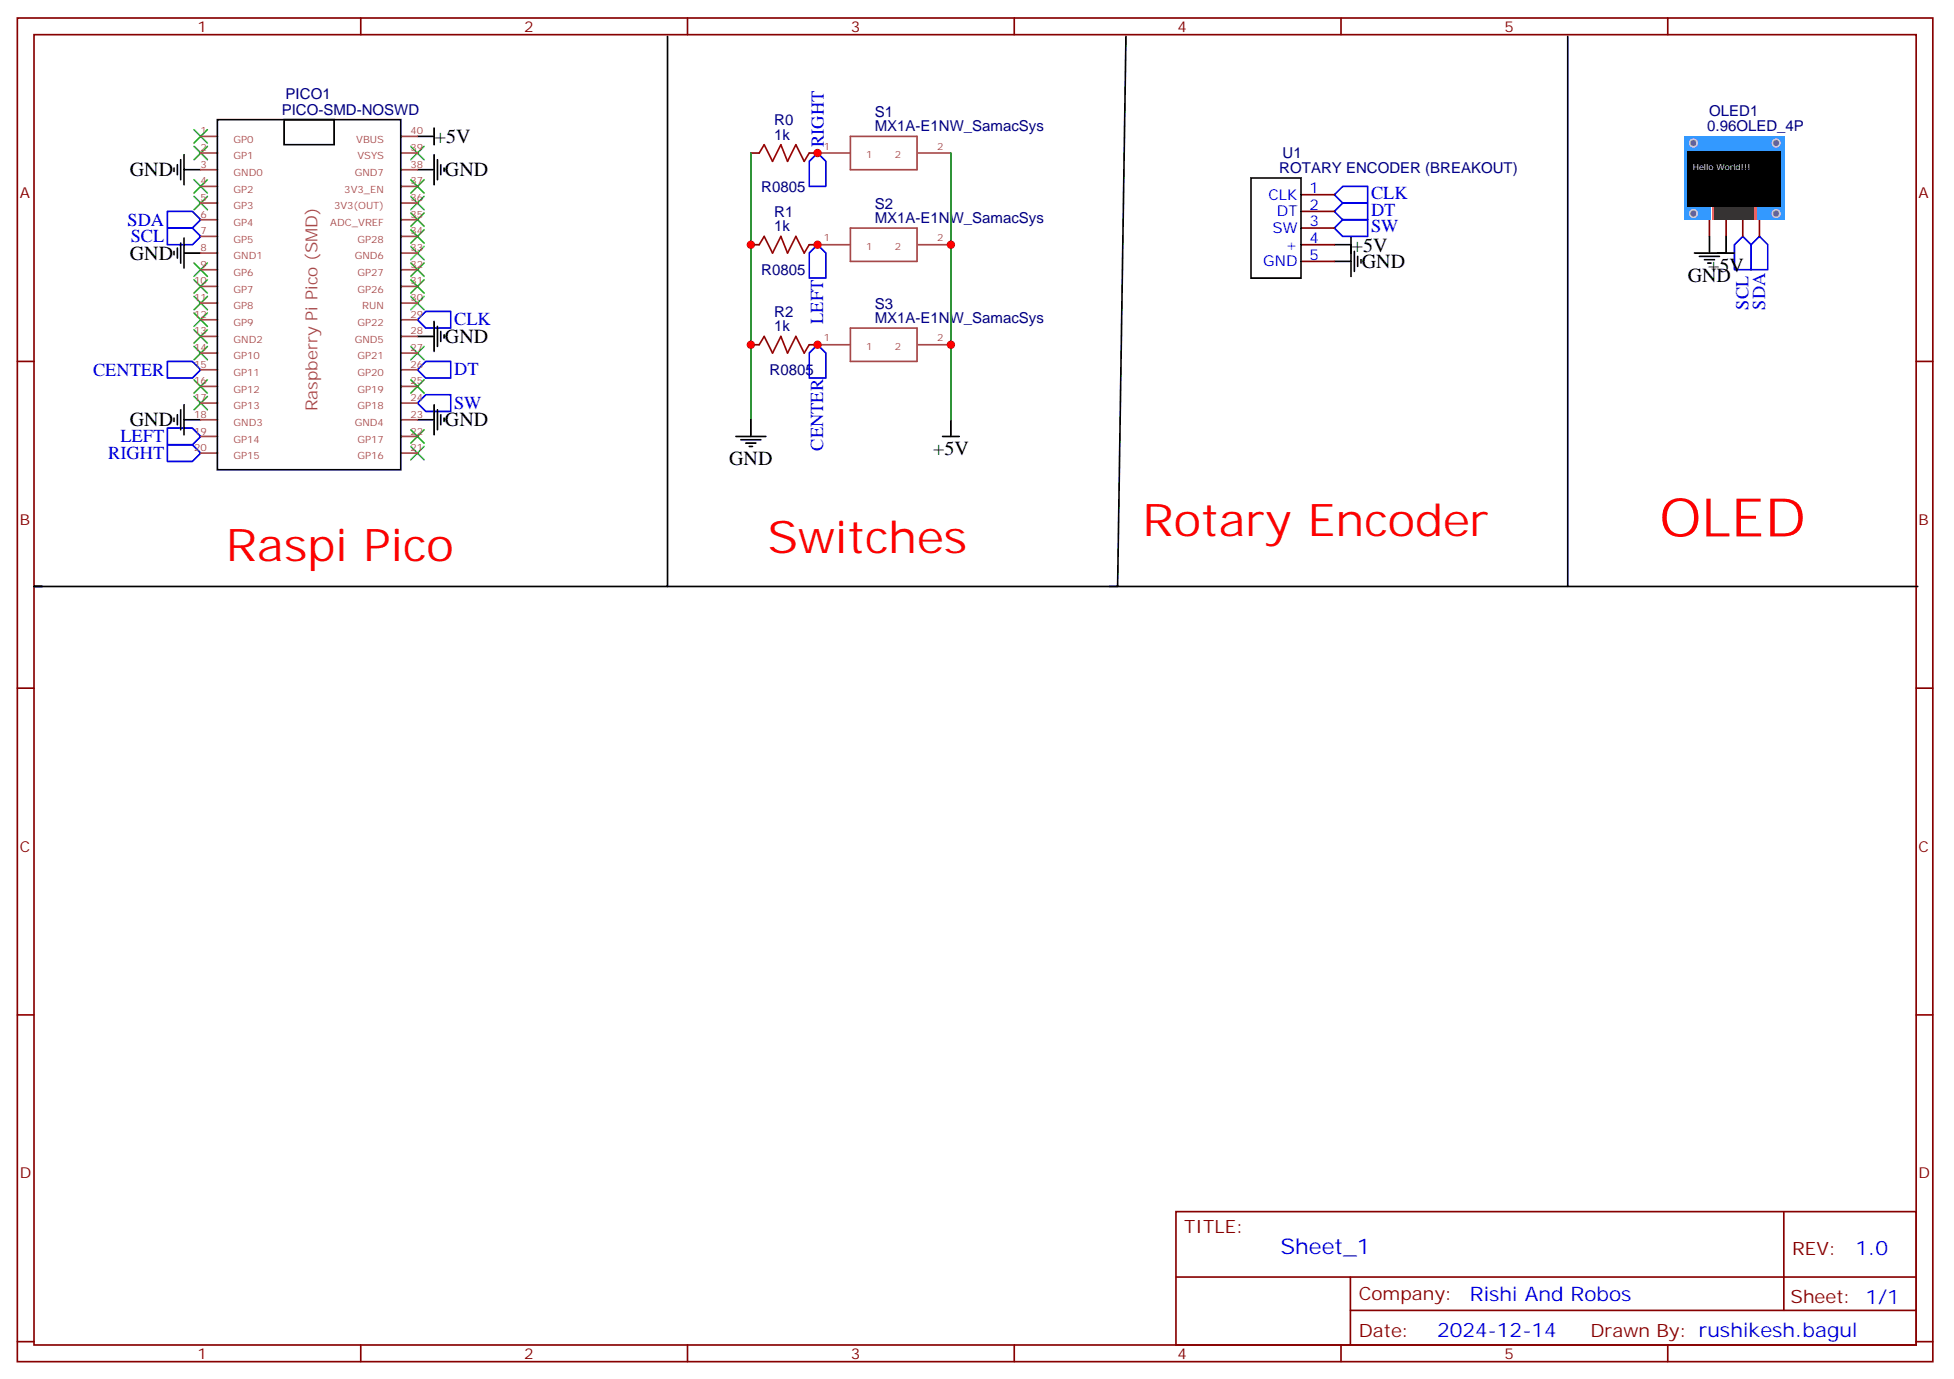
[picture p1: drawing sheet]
<svg xmlns="http://www.w3.org/2000/svg" width="413mm" height="292mm" viewBox="0 0 413 292" stroke-linecap="round" stroke-linejoin="round" font-family="sans-serif">
<g fill="none" stroke="#870000" stroke-width=".35">
<path d="M3.7 3.8h405.3v284.3h-405.3zM7.2 7.3h398.3v277.3h-398.3zM76.3 3.8v3.5M145.5 3.8v3.5M214.6 3.8v3.5M283.8 3.8v3.5M352.9 3.8v3.5M158.9 32.4h1.8M171.2 32.4h1.8M158.9 51.8h1.8M171.2 51.8h1.8M361.7 46.5v3.5"/>
<path d="M365.3 46.5v3.5M368.8 46.5v3.5M372.3 46.5v3.5M3.7 76.5h3.5M158.9 73h1.8M171.2 73h1.8M405.5 76.5h3.5M3.7 145.6h3.5M405.5 145.6h3.5M3.7 214.8h3.5M405.5 214.8h3.5M248.8 256.4h156.7v28.2h-156.7z"/>
<path d="M377.5 256.4v20.9M248.9 270.2h156.5M285.8 277.3h119.6M285.8 270.2v14.2M3.7 283.9h3.5M76.3 284.6v3.5M145.5 284.6v3.5M214.6 284.6v3.5M283.8 284.6v3.5M352.9 284.6v3.5M405.5 283.9h3.5"/>
</g>
<path d="M173 32.4h6.9M179.9 28.9h14.2v7h-14.2zM194.3 32.4h6.9M173 51.8h6.9M179.9 48.3h14.2v7h-14.2zM194.3 51.8h6.9M173 73h6.9M179.9 69.4h14.2v7.1h-14.2zM194.3 73h6.9" fill="none" stroke="#a64a4a" stroke-width=".35"/>
<g fill="none" stroke="#000" stroke-width=".35">
<path d="M141.3 7.7v116.4h-134.1h1.8M238.3 7.7l-1.8 116.4h-95.2M331.8 7.7v116.4h-97.1M36.8 35.6v.7M37.5 34.9v2.1M38.2 33.8v4.2M38.9 35.9h3.6M38.9 32.7v6.4M88.3 28.9h3.6M88.3 35.9h3.6M91.9 27.1v3.5M91.9 32.7v6.4"/>
<path d="M92.6 33.8v4.2M93.3 34.9v2.1M94 35.6v.7M36.8 53.2v.7M37.5 52.5v2.1M38.2 51.4v4.3M38.9 50.4v6.3M38.9 53.6h3.6M282.4 55.3h3.5M282.4 51.8h3.5M285.9 50v8.5M286.6 53.2v4.2"/>
<path d="M287.3 54.3v2.1M288 55v.7M88.3 71.2h3.6M91.9 68v6.4M92.6 69.1v4.2M93.3 70.1v2.1M94 70.8v.7M36.8 88.5v.7M37.5 87.8v2.1M38.2 86.7v4.2M38.9 88.8h3.6M38.9 85.7v6.3"/>
<path d="M88.3 88.8h3.6M91.9 85.7v6.3M92.6 86.7v4.2M93.3 87.8v2.1M94 88.5v.7M155.7 92.4h6.4M156.8 93.1h4.2M157.8 93.8h2.1M158.5 94.5h.7M158.9 88.8v3.6M199.5 92.4h3.5M201.2 88.8v3.6"/>
</g>
<g fill="none" stroke="#00f" stroke-width=".35">
<path d="M173 32.4l1.8 1.7v5.3h-3.6v-5.3zM35.4 44.7h5.3l1.8 1.8-1.8 1.8h-5.3zM35.4 48.3h5.3l1.8 1.7-1.8 1.8h-5.3zM173 51.8l1.8 1.8v5.2h-3.6v-5.2zM282.4 48.3l1.7-1.8h5.3v3.5h-5.3zM282.4 44.7l1.7-1.7h5.3v3.5h-5.3zM282.4 41.2l1.7-1.8h5.3v3.6h-5.3zM368.8 50l1.8 1.8v5.3h-3.6v-5.3zM372.3 50l1.8 1.8v5.3h-3.5v-5.3zM35.4 76.5h5.3l1.8 1.7-1.8 1.8h-5.3zM88.3 67.7l1.8-1.8h5.3v3.5h-5.3zM88.3 78.2l1.8-1.7h5.3v3.5h-5.3z"/>
<path d="M173 73l1.8 1.7v5.3h-3.6v-5.3zM35.4 90.6h5.3l1.8 1.8-1.8 1.7h-5.3zM35.4 94.1h5.3l1.8 1.8-1.8 1.7h-5.3zM88.3 85.3l1.8-1.8h5.3v3.6h-5.3z"/>
</g>
<g fill="none" stroke="#3c3" stroke-width=".35">
<path d="M41.1 27.4l2.8 2.9M41.1 31l2.8 2.8M41.1 38l2.8 2.9M43.9 27.4l-2.8 2.9M43.9 31l-2.8 2.8M43.9 38l-2.8 2.9M86.9 38l2.8 2.9M86.9 31l2.8 2.8M89.7 38l-2.8 2.9M89.7 31l-2.8 2.8M41.1 41.6l2.8 2.8M41.1 55.7l2.8 2.8"/>
<path d="M41.1 59.2l2.8 2.8M43.9 41.6l-2.8 2.8M43.9 55.7l-2.8 2.8M43.9 59.2l-2.8 2.8M86.9 59.2l2.8 2.8M86.9 55.7l2.8 2.8M86.9 52.1l2.8 2.9M86.9 48.6l2.8 2.8M86.9 45.1l2.8 2.8M86.9 41.6l2.8 2.8M89.7 59.2l-2.8 2.8M89.7 55.7l-2.8 2.8"/>
<path d="M89.7 52.1l-2.8 2.9M89.7 48.6l-2.8 2.8M89.7 45.1l-2.8 2.8M89.7 41.6l-2.8 2.8M41.1 62.7l2.8 2.8M41.1 66.3l2.8 2.8M41.1 69.8l2.8 2.8M41.1 73.3l2.8 2.8M43.9 62.7l-2.8 2.8M43.9 66.3l-2.8 2.8M43.9 69.8l-2.8 2.8M43.9 73.3l-2.8 2.8"/>
<path d="M86.9 73.3l2.8 2.8M86.9 62.7l2.8 2.8M89.7 73.3l-2.8 2.8M89.7 62.7l-2.8 2.8M41.1 80.4l2.8 2.8M41.1 83.9l2.8 2.8M43.9 80.4l-2.8 2.8M43.9 83.9l-2.8 2.8M86.9 94.5l2.8 2.8M86.9 90.9l2.8 2.9M89.7 94.5l-2.8 2.8M89.7 90.9l-2.8 2.9"/>
</g>
<path d="M160.7 32.4l1-1.8 1.8 3.5 1.7-3.5 1.5 3.5 1.7-3.5 1.8 3.5 1-1.7M160.7 51.8l1-1.8 1.8 3.6 1.7-3.6 1.5 3.6 1.7-3.6 1.8 3.6 1-1.8M160.7 73l1-1.8 1.8 3.5 1.7-3.5 1.5 3.5 1.7-3.5 1.8 3.5 1-1.7" fill="none" stroke="#a10000" stroke-width=".35"/>
<path d="M158.9 32.4v56.4M201.2 32.4v56.4" fill="none" stroke="#008700" stroke-width=".35"/>
<path d="M356.4 28.9h21.2v17.6h-21.2z" fill="#39f"/>
<g fill="#666" stroke="#ccc" stroke-width=".35">
<circle cx="358.4" cy="45.2" r=".81"/>
<circle cx="375.8" cy="45.2" r=".81"/>
<circle cx="358.4" cy="30.3" r=".81"/>
<circle cx="375.8" cy="30.3" r=".81"/>
</g>
<path d="M362.3 43.7h9.5v2.8h-9.5z" fill="#fff"/>
<g fill="#fc0">
<path d="M362.3 43.7h.5v2.8h-.5z"/>
<path d="M371.3 43.7h.4v2.8h-.4z"/>
</g>
<path d="M362.9 43.7h8.3v2.8h-8.3z" fill="#333"/>
<path d="M357.2 32h19.7v11.7h-19.7z" fill="#000"/>
<path d="M46 25.3h38.8v74.1h-38.8zM60.1 25.3h10.6v5.3h-10.6zM264.7 37.7h10.6v21.1h-10.6zM358.6 53.6h8.4M359.6 54.3h4.3M360.7 55h2.1M361.4 55.7h.7M361.7 50v3.6M365.3 50v3.6M331.8 124.1h74" fill="none" stroke="#000" stroke-width=".35"/>
<path d="M86.9 80.4l2.8 2.8M89.7 80.4l-2.8 2.8" fill="none" stroke="#3c3" stroke-width=".35"/>
<g fill="none" stroke="#a64a4a" stroke-width=".35">
<path d="M42.5 28.9h3.5M42.5 32.4h3.5M42.5 35.9h3.5M42.5 39.4h3.5M84.8 28.9h3.5M84.8 32.4h3.5M84.8 35.9h3.5M84.8 39.4h3.5M42.5 43h3.5M42.5 46.5h3.5M42.5 50h3.5M42.5 57.1h3.5"/>
<path d="M42.5 53.6h3.5M84.8 43h3.5M84.8 46.5h3.5M84.8 50h3.5M84.8 57.1h3.5M84.8 53.6h3.5M42.5 60.6h3.5M42.5 64.1h3.5M42.5 67.7h3.5M42.5 71.2h3.5M42.5 74.7h3.5M42.5 78.2h3.5"/>
<path d="M84.8 60.6h3.5M84.8 64.1h3.5M84.8 67.7h3.5M84.8 71.2h3.5M84.8 74.7h3.5M84.8 78.2h3.5M42.5 81.8h3.5M42.5 85.3h3.5M42.5 88.8h3.5M42.5 92.4h3.5M42.5 95.9h3.5M84.8 81.8h3.5"/>
<path d="M84.8 85.3h3.5M84.8 88.8h3.5M84.8 92.4h3.5M84.8 95.9h3.5"/>
</g>
<path d="M275.3 41.2h7.1M275.3 44.7h7.1M275.3 48.3h7.1M275.3 51.8h7.1M275.3 55.3h7.1" fill="none" stroke="#870000" stroke-width=".35"/>
<g fill="#c00">
<circle cx="158.9" cy="51.8" r=".88"/>
<circle cx="158.9" cy="73" r=".88"/>
<circle cx="173" cy="32.4" r=".88"/>
<circle cx="173" cy="51.8" r=".88"/>
<circle cx="173" cy="73" r=".88"/>
<circle cx="201.2" cy="51.8" r=".88"/>
<circle cx="201.2" cy="73" r=".88"/>
</g>
<text font-size="11.3" fill="#f00" x="351.2" y="113.5">OLED</text>
<g font-size="9.5" fill="#f00">
<text x="241.8" y="113.5">Rotary Encoder</text>
<text x="47.8" y="118.8">Raspi Pico</text>
<text x="162.4" y="117.1">Switches</text>
</g>
<text font-size="4.6" fill="#00f" x="270.9" y="265.4">Sheet_1</text>
<g font-size="4.2">
<text x="92" y="30.3">+5V</text>
<text x="27.5" y="37.3">GND</text>
<text x="94.2" y="37.3">GND</text>
<text x="286.1" y="53.3">+5V</text>
<text x="27.5" y="55">GND</text>
<text x="288.2" y="56.8">GND</text>
<text x="357.2" y="59.6">GND</text>
<text x="361.5" y="57.5">+5V</text>
<text x="94.2" y="72.6">GND</text>
<text x="27.5" y="90.2">GND</text>
<text x="94.2" y="90.2">GND</text>
<text x="154.3" y="98.4">GND</text>
<text x="197.4" y="96.3">+5V</text>
</g>
<g font-size="4.2" fill="#00f">
<text x="392.6" y="265.7">1.0</text>
<text x="311" y="275.2">Rishi And Robos</text>
<text x="304.1" y="283">2024-12-14</text>
</g>
<g font-size="3.9" fill="#00f">
<text x="174.3" y="31.1" transform="rotate(-90 174.3 31.1)">RIGHT</text>
<text x="27" y="47.8">SDA</text>
<text x="290.1" y="45.6">DT</text>
<text x="290.1" y="42.1">CLK</text>
<text x="27.7" y="51.3">SCL</text>
<text x="290.1" y="49.2">SW</text>
<text x="370" y="65.5" transform="rotate(-90 370 65.5)">SCL</text>
<text x="373.6" y="65.5" transform="rotate(-90 373.6 65.5)">SDA</text>
<text x="96.1" y="68.9">CLK</text>
<text x="174.2" y="68.5" transform="rotate(-90 174.2 68.5)">LEFT</text>
<text x="19.7" y="79.5">CENTER</text>
<text x="96.1" y="79.4">DT</text>
<text x="96.1" y="86.5">SW</text>
<text x="25.5" y="93.6">LEFT</text>
<text x="174.2" y="95.3" transform="rotate(-90 174.2 95.3)">CENTER</text>
<text x="22.9" y="97.2">RIGHT</text>
</g>
<g font-size="3.9" fill="#800">
<text x="250.6" y="261">TITLE:</text>
<text x="379.2" y="265.7">REV:</text>
<text x="287.5" y="275.2">Company:</text>
<text x="378.9" y="275.8">Sheet: 1/1</text>
<text x="287.5" y="282.9">Date:</text>
<text x="336.6" y="282.9">Drawn By: rushikesh.bagul</text>
</g>
<text font-size="3.5" fill="#a54b4b" x="67.2" y="87.1" transform="rotate(-90 67.2 87.1)">Raspberry Pi Pico (SMD)</text>
<g font-size="3.2" fill="#800">
<text x="41.8" y="6.8">1</text>
<text x="110.9" y="6.8">2</text>
<text x="180.1" y="6.8">3</text>
<text x="249.2" y="6.8">4</text>
<text x="318.3" y="6.8">5</text>
<text x="4.2" y="41.9">A</text>
<text x="406" y="41.9">A</text>
<text x="4.2" y="111.1">B</text>
<text x="406" y="111.1">B</text>
<text x="4.2" y="180.2">C</text>
<text x="406" y="180.2">C</text>
<text x="4.2" y="249.3">D</text>
<text x="406" y="249.3">D</text>
<text x="41.8" y="287.6">1</text>
<text x="110.9" y="287.6">2</text>
<text x="180.1" y="287.6">3</text>
<text x="249.2" y="287.6">4</text>
<text x="318.3" y="287.6">5</text>
</g>
<g font-size="3.2" fill="#000080">
<text x="60.4" y="21">PICO1</text>
<text x="59.6" y="24.3">PICO-SMD-NOSWD</text>
<text x="163.8" y="29.6">1k</text>
<text x="163.8" y="26.4">R0</text>
<text x="185.1" y="27.8">MX1A-E1NW_SamacSys</text>
<text x="185.1" y="24.7">S1</text>
<text x="361.3" y="27.8">0.96OLED_4P</text>
<text x="361.7" y="24.5">OLED1</text>
<text x="271.4" y="33.4">U1</text>
<text x="161.1" y="40.6">R0805</text>
<text x="270.7" y="36.6">ROTARY ENCODER (BREAKOUT)</text>
<text x="163.8" y="45.8">R1</text>
<text x="185.1" y="47.2">MX1A-E1NW_SamacSys</text>
<text x="185.1" y="44.1">S2</text>
<text x="163.8" y="49">1k</text>
<text x="161.1" y="58.3">R0805</text>
<text x="185.1" y="65.3">S3</text>
<text x="163.8" y="70.1">1k</text>
<text x="163.8" y="67">R2</text>
<text x="185.1" y="68.4">MX1A-E1NW_SamacSys</text>
<text x="162.9" y="79.4">R0805</text>
</g>
<g font-size="3.2" fill="#00f">
<text x="277.1" y="40.9">1</text>
<text x="268.4" y="42.3">CLK</text>
<text x="270.2" y="45.8">DT</text>
<text x="277.1" y="44.4">2</text>
<text x="277.1" y="47.9">3</text>
<text x="269.3" y="49.3">SW</text>
<text x="272" y="52.8">+</text>
<text x="277.1" y="51.4">4</text>
<text x="267.3" y="56.4">GND</text>
<text x="277.1" y="55">5</text>
</g>
<g font-size="2.1" fill="#a54b4b">
<text x="42.4" y="28.4">1</text>
<text x="86.9" y="28.4">40</text>
<text x="42.4" y="32">2</text>
<text x="42.4" y="35.5">3</text>
<text x="49.4" y="30.2">GP0</text>
<text x="49.4" y="33.7">GP1</text>
<text x="75.4" y="30.2">VBUS</text>
<text x="75.6" y="33.7">VSYS</text>
<text x="86.9" y="32">39</text>
<text x="86.9" y="35.5">38</text>
<text x="174.3" y="31.7">1</text>
<text x="183.3" y="33.4">1</text>
<text x="189.4" y="33.4">2</text>
<text x="198.3" y="31.7">2</text>
<text x="42.4" y="39">4</text>
<text x="49.4" y="37.2">GND0</text>
<text x="49.4" y="40.8">GP2</text>
<text x="72.9" y="40.8">3V3_EN</text>
<text x="75.1" y="37.2">GND7</text>
<text x="86.9" y="39">37</text>
<text x="42.4" y="42.6">5</text>
<text x="42.4" y="46.1">6</text>
<text x="49.4" y="44.3">GP3</text>
<text x="49.4" y="47.8">GP4</text>
<text x="69.9" y="47.8">ADC_VREF</text>
<text x="70.7" y="44.3">3V3(OUT)</text>
<text x="86.9" y="42.6">36</text>
<text x="86.9" y="46.1">35</text>
<text x="42.4" y="49.6">7</text>
<text x="42.4" y="53.1">8</text>
<text x="49.4" y="51.4">GP5</text>
<text x="75.7" y="51.4">GP28</text>
<text x="86.9" y="49.6">34</text>
<text x="86.9" y="53.1">33</text>
<text x="174.3" y="51.1">1</text>
<text x="183.3" y="52.8">1</text>
<text x="189.4" y="52.8">2</text>
<text x="198.3" y="51.1">2</text>
<text x="42.4" y="56.7">9</text>
<text x="49.4" y="58.4">GP6</text>
<text x="49.4" y="54.9">GND1</text>
<text x="75.1" y="54.9">GND6</text>
<text x="75.7" y="58.4">GP27</text>
<text x="86.9" y="56.7">32</text>
<text x="41.1" y="60.2">10</text>
<text x="41.1" y="63.7">11</text>
<text x="49.4" y="61.9">GP7</text>
<text x="49.4" y="65.5">GP8</text>
<text x="75.7" y="61.9">GP26</text>
<text x="76.7" y="65.5">RUN</text>
<text x="86.9" y="60.2">31</text>
<text x="86.9" y="63.7">30</text>
<text x="41.1" y="67.3">12</text>
<text x="41.1" y="70.8">13</text>
<text x="49.4" y="69">GP9</text>
<text x="75.7" y="69">GP22</text>
<text x="86.9" y="67.3">29</text>
<text x="86.9" y="70.8">28</text>
<text x="41.1" y="74.3">14</text>
<text x="41.1" y="77.8">15</text>
<text x="49.4" y="72.5">GND2</text>
<text x="49.4" y="76">GP10</text>
<text x="75.1" y="72.5">GND5</text>
<text x="75.7" y="76">GP21</text>
<text x="86.9" y="74.3">27</text>
<text x="86.9" y="77.8">26</text>
<text x="174.3" y="72.3">1</text>
<text x="183.3" y="74">1</text>
<text x="189.4" y="74">2</text>
<text x="198.3" y="72.3">2</text>
<text x="41.1" y="81.4">16</text>
<text x="49.4" y="79.6">GP11</text>
<text x="49.4" y="83.1">GP12</text>
<text x="75.7" y="79.6">GP20</text>
<text x="75.7" y="83.1">GP19</text>
<text x="86.9" y="81.4">25</text>
<text x="41.1" y="84.9">17</text>
<text x="41.1" y="88.4">18</text>
<text x="49.4" y="86.6">GP13</text>
<text x="75.7" y="86.6">GP18</text>
<text x="86.9" y="84.9">24</text>
<text x="86.9" y="88.4">23</text>
<text x="41.1" y="91.9">19</text>
<text x="41.1" y="95.5">20</text>
<text x="49.4" y="90.2">GND3</text>
<text x="49.4" y="93.7">GP14</text>
<text x="75.1" y="90.2">GND4</text>
<text x="75.7" y="93.7">GP17</text>
<text x="86.9" y="91.9">22</text>
<text x="86.9" y="95.5">21</text>
<text x="49.4" y="97.2">GP15</text>
<text x="75.7" y="97.2">GP16</text>
</g>
<text font-size="1.8" fill="#fff" x="358.2" y="35.9">Hello World!!!</text>
</svg>
